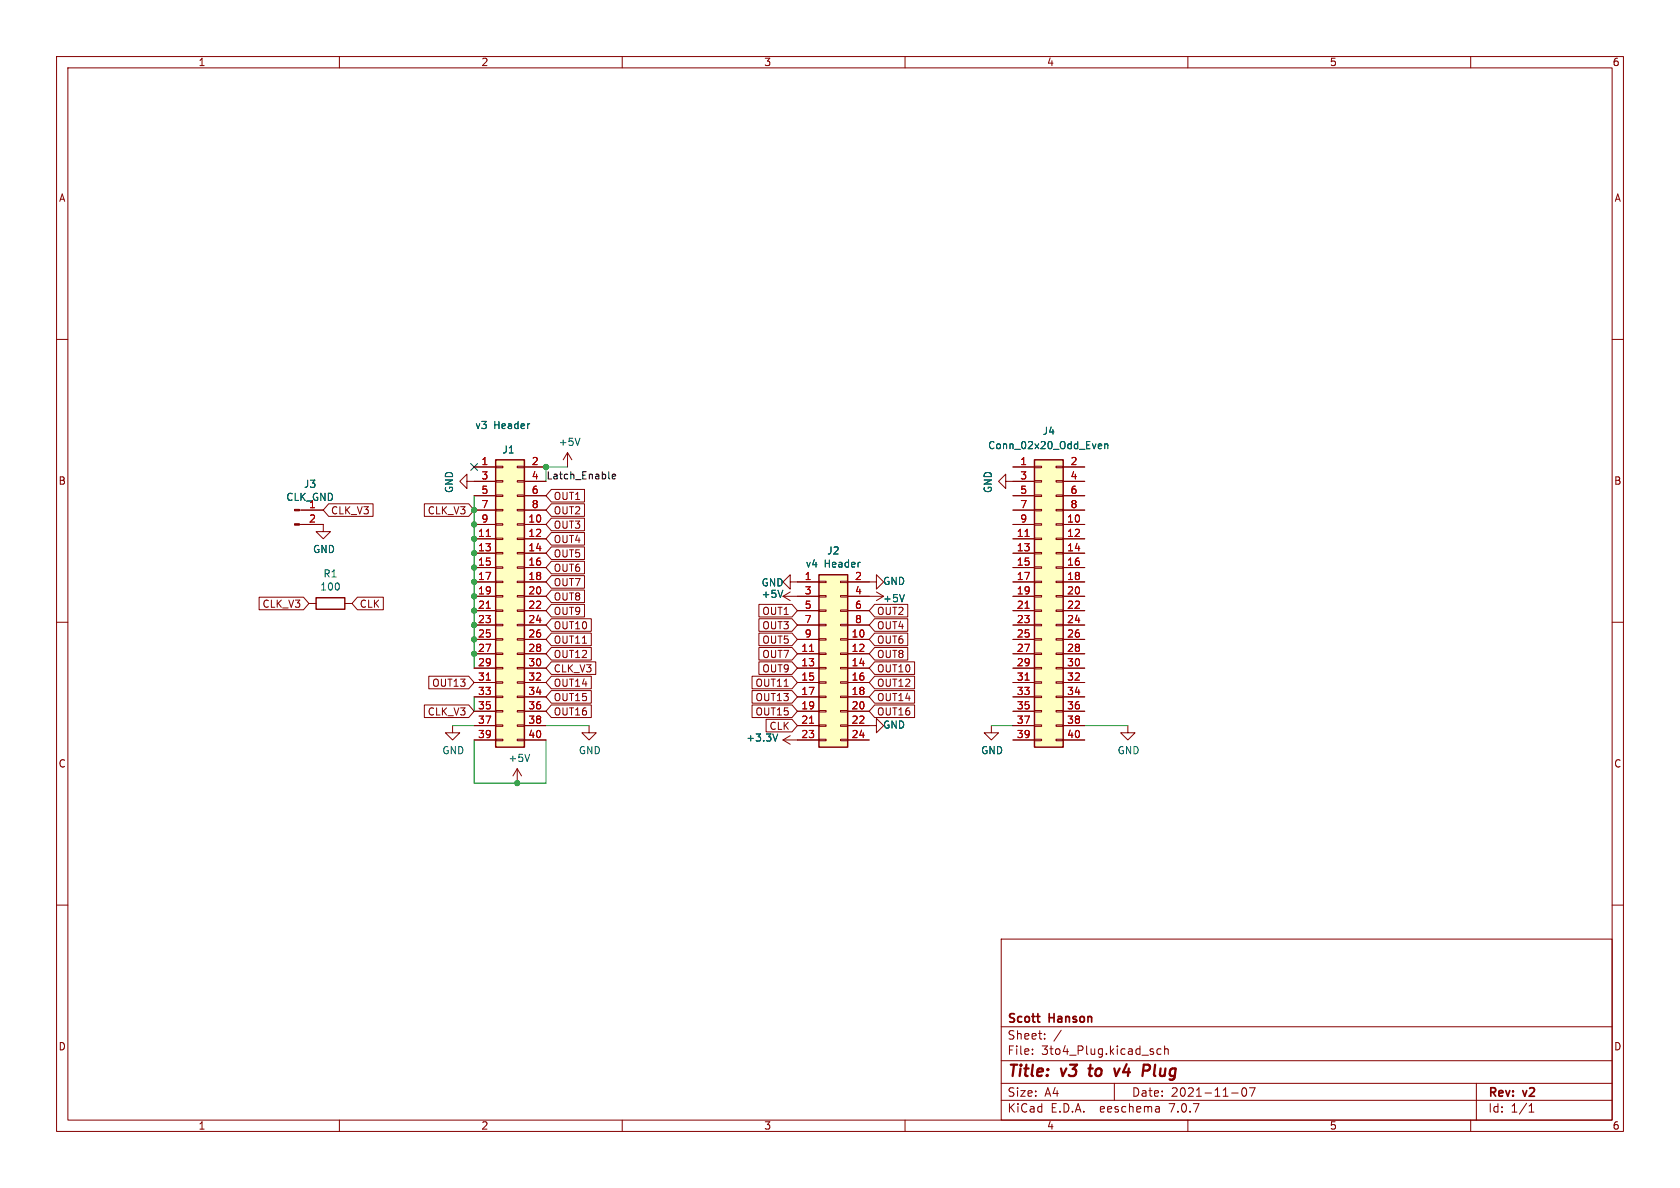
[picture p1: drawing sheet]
<svg xmlns="http://www.w3.org/2000/svg" width="297mm" height="210mm" viewBox="0 0 297 210" stroke-linecap="round" stroke-linejoin="round" font-family="sans-serif">
<g fill="none" stroke="#840000" stroke-width=".18">
<path d="M10 10h277v190h-277zM12 12h273v186h-273zM60 10v2M110 10v2M160 10v2M210 10v2M260 10v2M10 60h2M285 60h2M52.9 92.7h4.2v1.3h1.3l-1.3 1.3-1.2-1.3h1.2M52.9 90.2h4.2M58.1 89.1h7.9v2.2h-7.9l-1-1.1z"/>
<path d="M75 89.1h7.9l.9 1.1-.9 1.1h-7.9zM82.5 85.1v-1.3l-1.2 1.3 1.2 1.3v-1.3h5.1M83.8 82.6h3.8M83.8 92.7h3.8M83.8 95.3h3.8M83.8 97.8h3.8M83.8 87.6h3.8M83.8 90.2h3.8M87.6 97.7h1.3v.2h-1.3zM87.6 95.1h1.3v.3h-1.3zM87.6 92.6h1.3v.2h-1.3zM87.6 90h1.3v.3h-1.3z"/>
<path d="M87.6 87.5h1.3v.3h-1.3zM87.6 85h1.3v.2h-1.3zM87.6 82.4h1.3v.3h-1.3zM91.4 97.7h1.3v.2h-1.3zM91.4 95.1h1.3v.3h-1.3zM91.4 92.6h1.3v.2h-1.3zM91.4 90h1.3v.3h-1.3zM91.4 87.5h1.3v.3h-1.3zM91.4 85h1.3v.2h-1.3zM91.4 82.4h1.3v.3h-1.3zM92.7 82.6h3.8M92.7 92.7h3.8"/>
<path d="M92.7 95.3h3.8M92.7 97.8h3.8M92.7 85.1h3.8M92.7 87.6h3.8M92.7 90.2h3.8M97.5 89.1h5.8v2.2h-5.8l-1-1.1zM97.5 94.1h5.8v2.3h-5.8l-1-1.1zM97.5 91.6h5.8v2.2h-5.8l-1-1.1zM97.5 86.5h5.8v2.2h-5.8l-1-1.1zM97.5 96.7h5.8v2.2h-5.8l-1-1.1zM97.5 99.2h5.8v2.2h-5.8l-1-1.1zM100.3 80l-.7 1.3"/>
<path d="M100.3 80v2.6M100.3 80l.8 1.3M177.8 85.1v-1.3l-1.3 1.3 1.3 1.3v-1.3h5.1M179.1 82.6h3.8M179.1 92.7h3.8M179.1 95.3h3.8M179.1 97.8h3.8M179.1 87.6h3.8M179.1 90.2h3.8M182.9 97.7h1.2v.2h-1.2zM182.9 95.1h1.2v.3h-1.2zM182.9 92.6h1.2v.2h-1.2z"/>
<path d="M182.9 90h1.2v.3h-1.2zM182.9 87.5h1.2v.3h-1.2zM182.9 85h1.2v.2h-1.2zM182.9 82.4h1.2v.3h-1.2zM186.7 97.7h1.3v.2h-1.3zM186.7 95.1h1.3v.3h-1.3zM186.7 92.6h1.3v.2h-1.3zM186.7 90h1.3v.3h-1.3zM186.7 87.5h1.3v.3h-1.3zM186.7 85h1.3v.2h-1.3zM186.7 82.4h1.3v.3h-1.3zM188 82.6h3.8"/>
<path d="M188 92.7h3.8M188 95.3h3.8M188 97.8h3.8M188 85.1h3.8M188 87.6h3.8M188 90.2h3.8M10 110h2M45.8 105.6h7.9l.9 1.1-.9 1.1h-7.9zM54.6 106.7h1.3M61 106.7h1.2M63.2 105.6h4.6v2.2h-4.6l-1-1.1zM75.8 119.5h7.1l.9 1.2-.9 1.1h-7.1z"/>
<path d="M83.8 102.9h3.8M83.8 113h3.8M83.8 115.6h3.8M83.8 118.1h3.8M83.8 105.4h3.8M83.8 108h3.8M83.8 110.5h3.8M83.8 100.3h3.8M87.6 118h1.3v.2h-1.3zM87.6 115.4h1.3v.3h-1.3zM87.6 112.9h1.3v.3h-1.3zM87.6 110.4h1.3v.2h-1.3z"/>
<path d="M87.6 107.8h1.3v.3h-1.3zM87.6 105.3h1.3v.2h-1.3zM87.6 102.7h1.3v.3h-1.3zM87.6 100.2h1.3v.3h-1.3zM91.4 118h1.3v.2h-1.3zM91.4 115.4h1.3v.3h-1.3zM91.4 112.9h1.3v.3h-1.3zM91.4 110.4h1.3v.2h-1.3zM91.4 107.8h1.3v.3h-1.3zM91.4 105.3h1.3v.2h-1.3zM91.4 102.7h1.3v.3h-1.3zM91.4 100.2h1.3v.3h-1.3z"/>
<path d="M92.7 102.9h3.8M92.7 113h3.8M92.7 115.6h3.8M92.7 118.1h3.8M92.7 105.4h3.8M92.7 108h3.8M92.7 110.5h3.8M92.7 100.3h3.8M97.5 111.9h7v2.2h-7l-1-1.1zM97.5 117h7.8v2.2h-7.8l-1-1.1zM97.5 114.5h7v2.2h-7l-1-1.1zM97.5 109.4h7v2.2h-7l-1-1.1z"/>
<path d="M97.5 119.5h7v2.3h-7l-1-1.1zM97.5 101.8h5.8v2.2h-5.8l-1-1.1zM97.5 106.8h5.8v2.3h-5.8l-1-1.1zM97.5 104.3h5.8v2.2h-5.8l-1-1.1zM133 119.5h7l1 1.2-1 1.1h-7zM134.2 114.5h5.8l1 1.1-1 1.1h-5.8zM134.2 106.8h5.8l1 1.2-1 1.1h-5.8zM134.2 111.9h5.8l1 1.1-1 1.1h-5.8zM134.2 109.4h5.8l1 1.1-1 1.1h-5.8zM134.2 117h5.8l1 1.1-1 1.1h-5.8zM138.4 105.4h6.4M138.4 105.4l1.3 .8"/>
<path d="M139.7 102.9v-1.3l-1.3 1.3 1.3 1.2v-1.2h5.1M139.7 104.6l-1.3 .8M141 113h3.8M141 115.6h3.8M141 118.1h3.8M141 108h3.8M141 110.5h3.8M144.8 118h1.2v.2h-1.2zM144.8 115.4h1.2v.3h-1.2zM144.8 112.9h1.2v.3h-1.2zM144.8 110.4h1.2v.2h-1.2zM144.8 107.8h1.2v.3h-1.2z"/>
<path d="M144.8 105.3h1.2v.2h-1.2zM144.8 102.7h1.2v.3h-1.2zM148.6 118h1.3v.2h-1.3zM148.6 115.4h1.3v.3h-1.3zM148.6 112.9h1.3v.3h-1.3zM148.6 110.4h1.3v.2h-1.3zM148.6 107.8h1.3v.3h-1.3zM148.6 105.3h1.3v.2h-1.3zM148.6 102.7h1.3v.3h-1.3zM149.9 102.9h5v-1.3l1.3 1.3-1.3 1.2v-1.2M149.9 113h3.8M149.9 115.6h3.8"/>
<path d="M149.9 118.1h3.8M149.9 105.4h6.3M149.9 108h3.8M149.9 110.5h3.8M154.6 106.8h5.9v2.3h-5.9l-.9-1.1zM154.6 111.9h5.9v2.2h-5.9l-.9-1.1zM154.6 117h7.1v2.2h-7.1l-.9-1.1zM154.6 119.5h7.1v2.3h-7.1l-.9-1.1zM154.6 109.4h5.9v2.2h-5.9l-.9-1.1zM154.6 114.5h5.9v2.2h-5.9l-.9-1.1zM154.9 104.6l1.3 .8M156.2 105.4l-1.3 .8"/>
<path d="M179.1 102.9h3.8M179.1 113h3.8M179.1 115.6h3.8M179.1 118.1h3.8M179.1 105.4h3.8M179.1 108h3.8M179.1 110.5h3.8M179.1 100.3h3.8M182.9 118h1.2v.2h-1.2zM182.9 115.4h1.2v.3h-1.2zM182.9 112.9h1.2v.3h-1.2zM182.9 110.4h1.2v.2h-1.2z"/>
<path d="M182.9 107.8h1.2v.3h-1.2zM182.9 105.3h1.2v.2h-1.2zM182.9 102.7h1.2v.3h-1.2zM182.9 100.2h1.2v.3h-1.2zM186.7 118h1.3v.2h-1.3zM186.7 115.4h1.3v.3h-1.3zM186.7 112.9h1.3v.3h-1.3zM186.7 110.4h1.3v.2h-1.3zM186.7 107.8h1.3v.3h-1.3zM186.7 105.3h1.3v.2h-1.3zM186.7 102.7h1.3v.3h-1.3zM186.7 100.2h1.3v.3h-1.3z"/>
<path d="M188 102.9h3.8M188 113h3.8M188 115.6h3.8M188 118.1h3.8M188 105.4h3.8M188 108h3.8M188 110.5h3.8M188 100.3h3.8M285 110h2M75 124.6h7.9l.9 1.1-.9 1.1h-7.9zM80 128.3v1.2h1.3l-1.3 1.3-1.3-1.3h1.3M83.8 120.7h3.8"/>
<path d="M83.8 123.2h3.8M83.8 125.7h3.8M83.8 128.3h3.8M83.8 130.8h3.8M87.6 130.7h1.3v.2h-1.3zM87.6 128.1h1.3v.3h-1.3zM87.6 125.6h1.3v.3h-1.3zM87.6 123.1h1.3v.2h-1.3zM87.6 120.5h1.3v.3h-1.3zM91.4 130.7h1.3v.2h-1.3zM91.4 128.1h1.3v.3h-1.3zM91.4 125.6h1.3v.3h-1.3z"/>
<path d="M91.4 123.1h1.3v.2h-1.3zM91.4 120.5h1.3v.3h-1.3zM91.4 135.9l-.7 1.3M91.4 135.9v2.5M91.4 135.9l.8 1.3M92.7 120.7h3.8M92.7 123.2h3.8M92.7 125.7h3.8M92.7 128.3h3.8M92.7 130.8h3.8M97.5 124.6h7v2.2h-7l-1-1.1zM97.5 122.1h7v2.2h-7l-1-1.1z"/>
<path d="M104.1 128.3v1.2h1.3l-1.3 1.3-1.2-1.3h1.2M133 124.6h7l1 1.1-1 1.1h-7zM133 122.1h7l1 1.1-1 1.1h-7zM135.4 127.2h4.6l1 1.1-1 1.1h-4.6zM138.4 130.8h6.4M138.4 130.8l1.3 .8M139.7 130l-1.3 .8M141 120.7h3.8M141 123.2h3.8M141 125.7h3.8M141 128.3h3.8M144.8 130.7h1.2v.2h-1.2z"/>
<path d="M144.8 128.1h1.2v.3h-1.2zM144.8 125.6h1.2v.3h-1.2zM144.8 123.1h1.2v.2h-1.2zM144.8 120.5h1.2v.3h-1.2zM148.6 130.7h1.3v.2h-1.3zM148.6 128.1h1.3v.3h-1.3zM148.6 125.6h1.3v.3h-1.3zM148.6 123.1h1.3v.2h-1.3zM148.6 120.5h1.3v.3h-1.3zM149.9 128.3h5v-1.3l1.3 1.3-1.3 1.2v-1.2M149.9 120.7h3.8M149.9 123.2h3.8"/>
<path d="M149.9 125.7h3.8M149.9 130.8h3.8M154.6 122.1h7.1v2.2h-7.1l-.9-1.1zM154.6 124.6h7.1v2.2h-7.1l-.9-1.1zM175.3 128.3v1.2h1.2l-1.2 1.3-1.3-1.3h1.3M179.1 120.7h3.8M179.1 123.2h3.8M179.1 125.7h3.8M179.1 128.3h3.8M179.1 130.8h3.8M182.9 130.7h1.2v.2h-1.2zM182.9 128.1h1.2v.3h-1.2z"/>
<path d="M182.9 125.6h1.2v.3h-1.2zM182.9 123.1h1.2v.2h-1.2zM182.9 120.5h1.2v.3h-1.2zM186.7 130.7h1.3v.2h-1.3zM186.7 128.1h1.3v.3h-1.3zM186.7 125.6h1.3v.3h-1.3zM186.7 123.1h1.3v.2h-1.3zM186.7 120.5h1.3v.3h-1.3zM188 120.7h3.8M188 123.2h3.8M188 125.7h3.8M188 128.3h3.8"/>
<path d="M188 130.8h3.8M199.4 128.3v1.2h1.3l-1.3 1.3-1.3-1.3h1.3M10 160h2M285 160h2M177 166h108v32h-108zM60 198v2M110 198v2M160 198v2M177 194.5h108M177 191.5h108M177 187.5h108M177 181.5h108"/>
<path d="M182.5 186.3v.1M182.5 185.5v.1M184.7 183.6v.1M184.7 182.8v.1M187.6 182.1l-1.3 2M197 191.5v3M204.9 195.7l.1 .9M205 196.5l-.2 .1M205 196h-.2M205.2 185.5l-.4-.1-.3 .3v.4l.2 .2h.5M205.9 185.5l.2-.1 .4 .1v.9M205.9 184.9v1.5"/>
<path d="M210 198v2M217.7 193.2h1.2M219.7 192.4l.2-.1a.81 .81 0 0 1 .6 .6 .81 .81 0 0 1-.3 .8l-.2 .1a.81 .81 0 0 1-.3-1.4zM220.9 192.3h1l-.7 1.5M260 198v2M261 191.5v6.5M270.3 196.6h.9M270.3 195.5l.4-.4v1.5"/>
</g>
<path d="M192.4 188.9h.8M192.8 188.2l-.2 1.7 .2 .3M197 188.9l.3 1.3 .6-1.3M202.2 188.2l1 .1a.58 .58 0 0 1-.4 1" fill="none" stroke="#840000" stroke-width=".4"/>
<path d="M87.6 81.3h5.1v50.8h-5.1zM182.9 81.3h5.1v50.8h-5.1zM55.9 105.7h5.1v2h-5.1zM144.8 101.6h5.1v30.5h-5.1z" fill="none" stroke="#840000" stroke-width=".25"/>
<g fill="#ffffc2" stroke="#ffffc2" stroke-width=".18">
<path d="M144.8 101.6h5.1v30.5h-5.1z"/>
<path d="M182.9 81.3h5.1v50.8h-5.1z"/>
<path d="M87.6 81.3h5.1v50.8h-5.1z"/>
</g>
<path d="M86 94.8h.7M181.2 94.8h.7M86 107.5h.7M143.1 115.2h.7M181.2 107.5h.7M86 120.2h.7M143.1 127.9h.7M181.2 120.2h.7" fill="none" stroke="#a90000" stroke-width=".18"/>
<path d="M102.5 77.5l-.4 1.2M194.3 78.5h.4l.1 .3-.6 .1M194.7 79.3h-.4M195.3 78.6l.2-.1h.3l.1 .8M195.3 78.5v.8M138.4 104.3l-.4 1.3M159.9 105.1l-.4 1.3M93.6 133.3l-.4 1.3M137.5 129.7l-.4 1.3" fill="none" stroke="#006464" stroke-width=".18"/>
<g fill="#840000" stroke="#840000" stroke-width=".18">
<path d="M52.1 92.6h.8v.2h-.8z"/>
<path d="M52.1 90h.8v.3h-.8z"/>
</g>
<path d="M108.2 84.2l.6-.1v-.2l-.4-.1-.2 .2 .1 .6h.5" fill="none" stroke="#0f0f0f" stroke-width=".18"/>
<path d="M83.8 87.6v30.5M100.3 82.6h-3.8v2.5M80 128.3h3.8M83.8 123.2v2.5M83.8 130.8v7.6h12.7v-7.6M96.5 128.3h7.6M175.3 128.3h3.8M191.8 128.3h7.6" fill="none" stroke="#009600" stroke-width=".18"/>
<path d="M83.2 81.9l1.2 1.3M84.4 81.9l-1.2 1.3" fill="none" stroke="#000084" stroke-width=".18"/>
<g fill="#009600" stroke="#009600" stroke-width=".18">
<circle cx="83.8" cy="110.5" r=".46"/>
<circle cx="83.8" cy="108" r=".46"/>
<circle cx="83.8" cy="95.3" r=".46"/>
<circle cx="83.8" cy="97.8" r=".46"/>
<circle cx="83.8" cy="92.7" r=".46"/>
<circle cx="83.8" cy="113" r=".46"/>
<circle cx="83.8" cy="115.6" r=".46"/>
<circle cx="83.8" cy="90.2" r=".46"/>
<circle cx="96.5" cy="82.6" r=".46"/>
<circle cx="83.8" cy="100.3" r=".46"/>
<circle cx="83.8" cy="105.4" r=".46"/>
<circle cx="83.8" cy="102.9" r=".46"/>
<circle cx="91.4" cy="138.4" r=".46"/>
</g>
<g font-size="2.8" fill="#840000">
<text x="178" y="190.9">Title:</text>
<text x="187.7" y="190.9">v3</text>
<text x="193.4" y="190.9">to</text>
<text x="198.7" y="190.9">v4</text>
<text x="204.4" y="190.9">Plug</text>
</g>
<g font-size="2.1" fill="#840000">
<text x="178" y="184">Sheet:</text>
<text x="178" y="181.2">Scott</text>
<text x="185.5" y="181.2">Hanson</text>
<text x="178" y="186.7">File:</text>
<text x="184.1" y="186.7">3to4_Plug.kicad_sch</text>
<text x="178" y="196.9">KiCad</text>
<text x="178" y="194.1">Size:</text>
<text x="184.7" y="194.1">A4</text>
<text x="185.7" y="196.9">E.D.A.</text>
<text x="194.6" y="196.9">eeschema</text>
<text x="200" y="194.1">Date:</text>
<text x="207" y="196.9">7.0.7</text>
<text x="207" y="194.1">2021-11-07</text>
<text x="263" y="194.3">Rev:</text>
<text x="263" y="196.9">Id:</text>
<text x="267.1" y="196.9">1/1</text>
<text x="269.4" y="194.3">v2</text>
</g>
<g font-size="1.8" fill="#840000">
<text x="35" y="11.9">1</text>
<text x="85" y="11.9">2</text>
<text x="135" y="11.9">3</text>
<text x="185" y="11.9">4</text>
<text x="235" y="11.9">5</text>
<text x="285" y="11.9">6</text>
<text x="10.3" y="35.9">A</text>
<text x="285.3" y="35.9">A</text>
<text x="10.3" y="85.9">B</text>
<text x="97.8" y="88.6">OUT1</text>
<text x="285.3" y="85.9">B</text>
<text x="58.4" y="91.1">CLK_V3</text>
<text x="75.5" y="91.1">CLK_V3</text>
<text x="97.8" y="91.1">OUT2</text>
<text x="97.8" y="93.7">OUT3</text>
<text x="97.8" y="96.2">OUT4</text>
<text x="97.8" y="98.7">OUT5</text>
<text x="97.8" y="101.3">OUT6</text>
<text x="46.3" y="107.6">CLK_V3</text>
<text x="63.5" y="107.6">CLK</text>
<text x="97.8" y="103.8">OUT7</text>
<text x="97.8" y="106.4">OUT8</text>
<text x="97.8" y="114">OUT11</text>
<text x="97.8" y="111.4">OUT10</text>
<text x="97.8" y="108.9">OUT9</text>
<text x="134.7" y="108.9">OUT1</text>
<text x="134.7" y="114">OUT5</text>
<text x="134.7" y="111.4">OUT3</text>
<text x="154.9" y="108.9">OUT2</text>
<text x="154.9" y="114">OUT6</text>
<text x="154.9" y="111.4">OUT4</text>
<text x="97.8" y="119.1">CLK_V3</text>
<text x="97.8" y="116.5">OUT12</text>
<text x="134.7" y="116.5">OUT7</text>
<text x="134.7" y="119.1">OUT9</text>
<text x="154.9" y="119.1">OUT10</text>
<text x="154.9" y="116.5">OUT8</text>
<text x="76.3" y="121.6">OUT13</text>
<text x="97.8" y="121.6">OUT14</text>
<text x="97.8" y="124.1">OUT15</text>
<text x="133.4" y="121.6">OUT11</text>
<text x="133.4" y="124.1">OUT13</text>
<text x="154.9" y="124.1">OUT14</text>
<text x="154.9" y="121.6">OUT12</text>
<text x="75.5" y="126.7">CLK_V3</text>
<text x="97.8" y="126.7">OUT16</text>
<text x="133.4" y="126.7">OUT15</text>
<text x="154.9" y="126.7">OUT16</text>
<text x="10.3" y="135.9">C</text>
<text x="285.3" y="135.9">C</text>
<text x="10.3" y="185.9">D</text>
<text x="285.3" y="185.9">D</text>
<text x="35" y="199.9">1</text>
<text x="85" y="199.9">2</text>
<text x="135" y="199.9">3</text>
<text x="185" y="199.9">4</text>
<text x="235" y="199.9">5</text>
<text x="285" y="199.9">6</text>
</g>
<g font-size="1.8" fill="#006464">
<text x="83.9" y="76">v3</text>
<text x="87.3" y="76">Header</text>
<text x="184.2" y="77.1">J4</text>
<text x="88.7" y="80.4">J1</text>
<text x="98.7" y="79">+5V</text>
<text x="174.6" y="79.6">Conn_02x20_Odd_Even</text>
<text x="50.5" y="88.7">CLK_GND</text>
<text x="53.6" y="86.4">J3</text>
<text x="80.3" y="87.3" transform="rotate(-90 80.3 87.3)">GND</text>
<text x="175.5" y="87.3" transform="rotate(-90 175.5 87.3)">GND</text>
<text x="55.2" y="98">GND</text>
<text x="142.3" y="100.5">v4</text>
<text x="145.7" y="100.5">Header</text>
<text x="146.1" y="98.2">J2</text>
<text x="56.5" y="104.6">100</text>
<text x="57.1" y="102.3">R1</text>
<text x="134.5" y="105.9">+5V</text>
<text x="134.5" y="103.9">GND</text>
<text x="156" y="103.6">GND</text>
<text x="156" y="106.7">+5V</text>
<text x="131.8" y="131.3">+3.3V</text>
<text x="135.9" y="129.2">CLK</text>
<text x="156" y="129">GND</text>
<text x="78.1" y="133.5">GND</text>
<text x="89.8" y="134.9">+5V</text>
<text x="102.2" y="133.5">GND</text>
<text x="173.4" y="133.5">GND</text>
<text x="197.5" y="133.5">GND</text>
</g>
<g font-size="1.8" fill="#a90000">
<text x="85" y="82.3">1</text>
<text x="93.9" y="82.3">2</text>
<text x="180.3" y="82.3">1</text>
<text x="189.2" y="82.3">2</text>
<text x="54.5" y="89.9">1</text>
<text x="85" y="84.8">3</text>
<text x="85" y="87.4">5</text>
<text x="85" y="89.9">7</text>
<text x="93.9" y="84.8">4</text>
<text x="93.9" y="87.4">6</text>
<text x="93.9" y="89.9">8</text>
<text x="180.3" y="84.8">3</text>
<text x="180.3" y="87.4">5</text>
<text x="180.3" y="89.9">7</text>
<text x="189.2" y="84.8">4</text>
<text x="189.2" y="87.4">6</text>
<text x="189.2" y="89.9">8</text>
<text x="54.5" y="92.5">2</text>
<text x="84.4" y="95">11</text>
<text x="85" y="92.5">9</text>
<text x="93.3" y="92.5">10</text>
<text x="93.3" y="95">12</text>
<text x="179.7" y="95">11</text>
<text x="180.3" y="92.5">9</text>
<text x="188.6" y="92.5">10</text>
<text x="188.6" y="95">12</text>
<text x="84.4" y="97.5">13</text>
<text x="84.4" y="100.1">15</text>
<text x="93.3" y="97.5">14</text>
<text x="93.3" y="100.1">16</text>
<text x="179.7" y="97.5">13</text>
<text x="179.7" y="100.1">15</text>
<text x="188.6" y="97.5">14</text>
<text x="188.6" y="100.1">16</text>
<text x="84.4" y="102.6">17</text>
<text x="84.4" y="105.2">19</text>
<text x="84.4" y="107.7">21</text>
<text x="93.3" y="102.6">18</text>
<text x="93.3" y="105.2">20</text>
<text x="93.3" y="107.7">22</text>
<text x="142.2" y="102.6">1</text>
<text x="142.2" y="105.2">3</text>
<text x="142.2" y="107.7">5</text>
<text x="151.1" y="102.6">2</text>
<text x="151.1" y="105.2">4</text>
<text x="151.1" y="107.7">6</text>
<text x="179.7" y="102.6">17</text>
<text x="179.7" y="105.2">19</text>
<text x="179.7" y="107.7">21</text>
<text x="188.6" y="102.6">18</text>
<text x="188.6" y="105.2">20</text>
<text x="188.6" y="107.7">22</text>
<text x="84.4" y="110.2">23</text>
<text x="84.4" y="112.8">25</text>
<text x="93.3" y="110.2">24</text>
<text x="93.3" y="112.8">26</text>
<text x="142.2" y="110.2">7</text>
<text x="142.2" y="112.8">9</text>
<text x="150.5" y="112.8">10</text>
<text x="151.1" y="110.2">8</text>
<text x="179.7" y="110.2">23</text>
<text x="179.7" y="112.8">25</text>
<text x="188.6" y="110.2">24</text>
<text x="188.6" y="112.8">26</text>
<text x="84.4" y="115.3">27</text>
<text x="84.4" y="117.9">29</text>
<text x="93.3" y="115.3">28</text>
<text x="93.3" y="117.9">30</text>
<text x="141.6" y="115.3">11</text>
<text x="141.6" y="117.9">13</text>
<text x="150.5" y="115.3">12</text>
<text x="150.5" y="117.9">14</text>
<text x="179.7" y="115.3">27</text>
<text x="179.7" y="117.9">29</text>
<text x="188.6" y="115.3">28</text>
<text x="188.6" y="117.9">30</text>
<text x="84.4" y="120.4">31</text>
<text x="84.4" y="122.9">33</text>
<text x="84.4" y="125.5">35</text>
<text x="93.3" y="120.4">32</text>
<text x="93.3" y="122.9">34</text>
<text x="93.3" y="125.5">36</text>
<text x="141.6" y="120.4">15</text>
<text x="141.6" y="122.9">17</text>
<text x="141.6" y="125.5">19</text>
<text x="150.5" y="120.4">16</text>
<text x="150.5" y="122.9">18</text>
<text x="150.5" y="125.5">20</text>
<text x="179.7" y="120.4">31</text>
<text x="179.7" y="122.9">33</text>
<text x="179.7" y="125.5">35</text>
<text x="188.6" y="120.4">32</text>
<text x="188.6" y="122.9">34</text>
<text x="188.6" y="125.5">36</text>
<text x="84.4" y="128">37</text>
<text x="84.4" y="130.6">39</text>
<text x="93.3" y="128">38</text>
<text x="93.3" y="130.6">40</text>
<text x="141.6" y="128">21</text>
<text x="141.6" y="130.6">23</text>
<text x="150.5" y="128">22</text>
<text x="150.5" y="130.6">24</text>
<text x="179.7" y="128">37</text>
<text x="179.7" y="130.6">39</text>
<text x="188.6" y="128">38</text>
<text x="188.6" y="130.6">40</text>
</g>
<text font-size="1.8" fill="#0f0f0f" x="96.5" y="84.8">Latch_Enable</text>
</svg>
